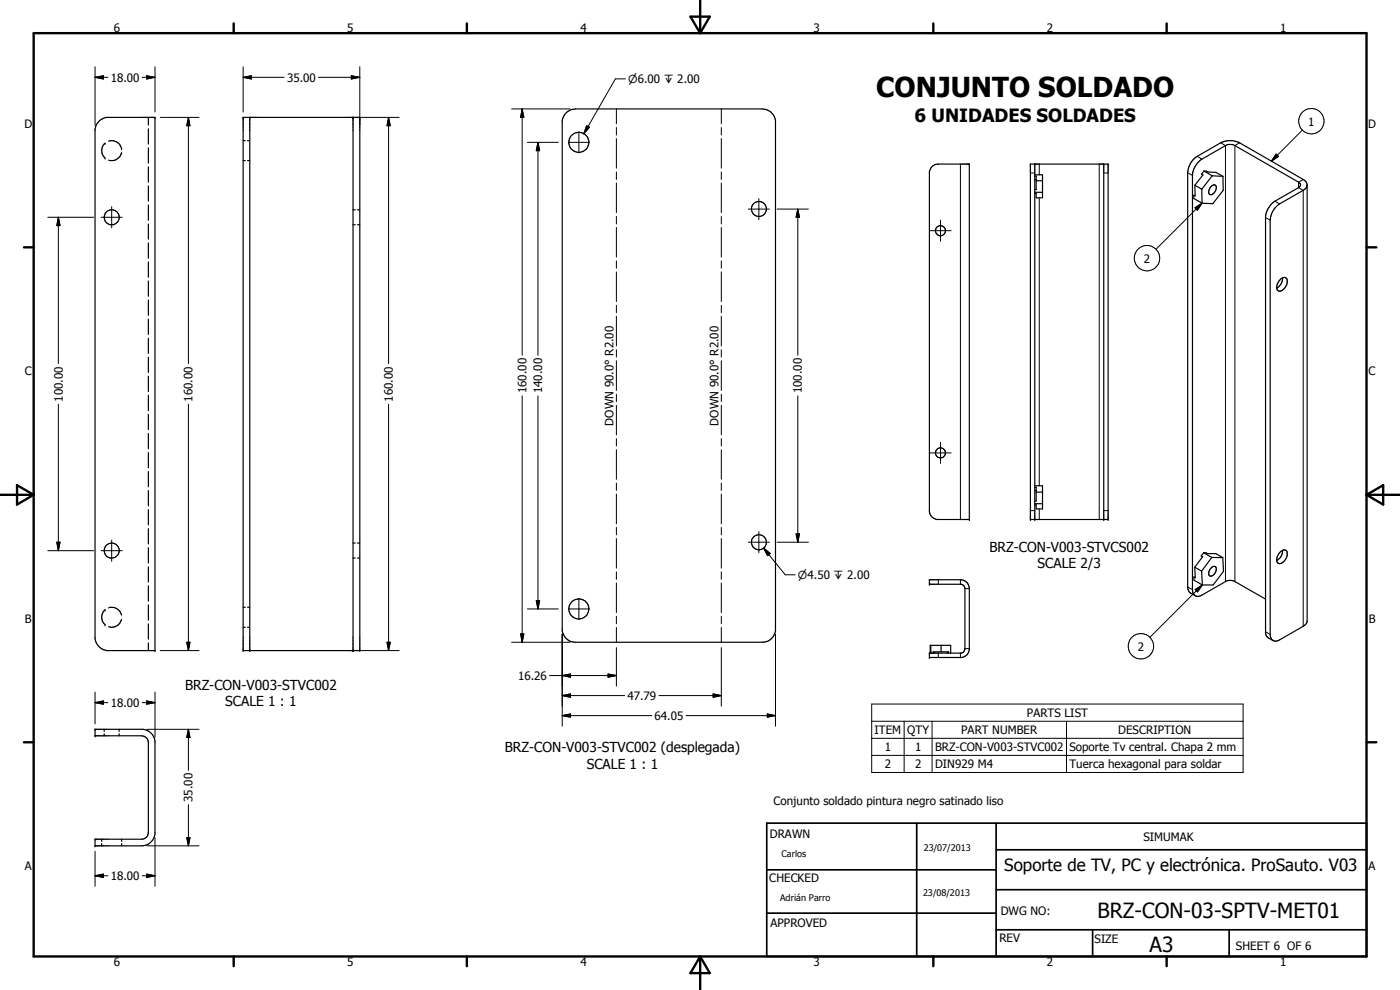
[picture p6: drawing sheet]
<svg xmlns="http://www.w3.org/2000/svg" width="420mm" height="297mm" viewBox="0 0 420 297" stroke-linecap="round" stroke-linejoin="round" font-family="sans-serif">
<g fill="none" stroke="#000" stroke-width=".35">
<path d="M29.9 36.2l1.2-.7 .9-.3h14.5v160h-14.5a4.2 4.2 0 0 1-3.5-3.5v-153l.5-1.4zM44.5 35.2v2.3M44.5 38.7v4.5M73 35.2h35v160h-35zM75 35.2v160M105.9 35.2v160M169.7 34.1l1.6-1.1 1.4-.3h56.1a4 4 0 0 1 3.9 3.5v153a4 4 0 0 1-3.9 3.5h-56.1a4 4 0 0 1-4-3.5v-153l.3-.9zM31.5 43a2.94 2.94 0 0 0 0 4.4M32.6 42.3a3.1 3.1 0 0 1 3.9 2.3M36.5 45.8a3.1 3.1 0 0 1-3.9 2.2M44.5 44.4v4.5M44.5 50.1v4.6"/>
<path d="M44.5 55.8v4.6M73 42.2h.6M73 48.2h.6M74.3 42.2h.7M74.3 48.2h.7M279.6 50.2l.9-.8 1.1-.2h9.3v106.7h-9.7l-1.6-.9-.7-1.4v-102.1zM309.2 49.2h23.4v106.7h-23.4zM310.5 49.2v106.7M310.5 52.5h2.4v6.9h-1.9v-1.3h-.5M310.5 52.8h.5v4.1h-.5M310.5 53.9h.5M310.5 57.7h2.4"/>
<path d="M311 54.2h1.9M331.2 49.2v106.7M358.6 55.6l.1 3.2-.4-.3v1.1l2.5 1.4M358.6 55.6l2.1 1.2M360.7 56.8l.1 4.2M361.3 51.3l-.7 .9 .4 .3-2.4 3.1M361.3 51.3l1.2 .3 2.4 .1 2.1 1.2M361.3 51.3l2.5 1.4M363.3 56.1l.8-.6h.4a1.47 1.47 0 0 1-.1 2.3 .9 .9 0 0 1-1.3 .5 .9 .9 0 0 1-.2-1.4zM363.8 52.7l3.2 .2M363.8 52.7l-3.1 4.1M367 52.9l.1 4.2-3.1 4-3.2-.1"/>
<path d="M392.3 55.5v130.8a1.81 1.81 0 0 1-1.2 1.6l-7.1 4.1a1.73 1.73 0 0 1-1.9 .2 1.73 1.73 0 0 1-.9-1.8v-124.3a6.3 6.3 0 0 1 2.8-4.9l7.1-4.1a1.73 1.73 0 0 0 1.2-1.6 1.73 1.73 0 0 0-1.2-1.7l-19.1-11a6.3 6.3 0 0 0-5.7 0l-7 4.1a6.4 6.4 0 0 0-2.9 4.9v124.3l.1 .7 .6 1 1.6 .9M44.5 61.5v4.6M44.5 67.2v4.6M44.5 72.9v4.6M44.5 78.6v4.6M105.9 67.4h.7M105.9 62.9h.7M107.3 67.4h.7M107.3 62.9h.7M44.5 84.3v4.6M44.5 90v4.6M44.5 95.8v4.5"/>
<path d="M384.1 84a1.21 1.21 0 0 1 1-.8 1.21 1.21 0 0 1 1.1 .5 2.93 2.93 0 0 1-2.4 3.6 1.93 1.93 0 0 1 0-3zM384.9 83.4a3.4 3.4 0 0 1-1.7 3M44.5 101.5v4.5M44.5 107.2v4.6M44.5 112.9v4.6M44.5 118.6v4.6M44.5 124.3v4.6M44.5 130v4.6M44.5 135.8v4.5M44.5 141.5v4.5M44.5 147.2v4.6M44.5 152.9v4.6"/>
<path d="M44.5 158.6v4.6M310.5 146.2h.5v4.1h-.5M310.5 145.8h2.4v6.9h-1.9v-1.2h-.5M310.5 147.2h.5M310.5 151.1h2.4M311 147.7h1.9M44.5 164.3v4.6M44.5 170.1v4.5M44.5 175.8v4.5M105.9 167.4h.7M105.9 162.9h.7M107.3 167.4h.7"/>
<path d="M107.3 162.9h.7M278.9 173.9h9.3a2.64 2.64 0 0 1 2.7 2.4v18.7a2.67 2.67 0 0 1-2.3 2.3h-9.7v-1.3h9.6l.7-.4 .4-1-.1-18.5-.3-.4-.7-.4h-9.6zM358.6 170.2l.1 3.2-.4-.3v1l2.5 1.4M358.6 170.2l2 1.2M360.6 171.4l.2 4.1M361.2 165.9l-.7 .9 .4 .2-2.3 3.2M361.2 165.9h.8l.4 .2h2.5l2.1 1.2M361.2 165.9l2.5 1.4M363.3 170.6l.8-.6a.78 .78 0 0 1 .9 .3 .78 .78 0 0 1-.1 .9 1.62 1.62 0 0 1-1.9 1.6 1.6 1.6 0 0 1 .3-2.2zM363.7 167.3h3.3M363.7 167.3l-3.1 4.1M367 167.3l.2 4.1-3.1 4.1h-3.3"/>
<path d="M379.8 179.7l-10.1-5.5-1.7 .2-7.3 4.2a1.74 1.74 0 0 1-2 .1 1.74 1.74 0 0 1-.8-1.8v-124.3a6.3 6.3 0 0 1 2.8-4.8l7.3-4.2 1.7-.3 20 11.4a.87 .87 0 0 1 .6 .8 .87 .87 0 0 1-.6 .8l-7.1 4.1a6.8 6.8 0 0 0-2.8 4.5l.1 125.6a3.2 3.2 0 0 0 2.1 1.7M384.3 165.5a1.14 1.14 0 0 1 1.5-.4 1.14 1.14 0 0 1 .5 1.5 2.66 2.66 0 0 1-2.6 2.4 2.48 2.48 0 0 1 .6-3.5zM384.9 165.1a3.4 3.4 0 0 1-1.7 3M31.5 183a2.99 2.99 0 0 0 0 4.5M32.6 182.4a3 3 0 0 1 3.9 2.2M36.5 185.8a3 3 0 0 1-3.9 2.2M44.5 181.5v4.6M44.5 187.2v4.6M44.5 192.9v2.3M73 188.2h.6M73 182.2h.6M74.3 188.2h.7"/>
<path d="M74.3 182.2h.7M279.3 195.6v.4M279.3 195.6l-.1-2h6.1v2.4M279.3 193.6v2.4M280.1 196v-.4h4.6v.4M280.2 195.6v.4M282.4 193.6v2M284.3 195.6v.4M284.6 195.6v.4M28.5 218.8h14.5a4.1 4.1 0 0 1 3.5 3.5v28a4.1 4.1 0 0 1-4 3.5h-14v-2h14a2 2 0 0 0 2-2v-27a2 2 0 0 0-2-2h-14zM31.3 218.8v.7M35.8 218.8v.7"/>
<path d="M31.3 220.1v.7M35.8 220.1v.7M30.5 251.8v.7M30.5 253.1v.7M36.5 251.8v.7M36.5 253.1v.7"/>
<circle cx="173.7" cy="42.7" r="2.99"/>
<circle cx="33.5" cy="65.2" r="2.25"/>
<circle cx="227.8" cy="62.7" r="2.25"/>
<circle cx="282.2" cy="69.2" r="1.49"/>
<circle cx="282.3" cy="135.9" r="1.49"/>
<circle cx="33.5" cy="165.2" r="2.25"/>
<circle cx="227.8" cy="162.7" r="2.25"/>
<circle cx="173.7" cy="182.7" r="3"/>
</g>
<g fill="none" stroke="#000" stroke-width=".3">
<path d="M28.5 23.2l2.5-.5v1zM28.5 23.2h3.9M28.5 20v17.6M42.7 23.2h3.8M44 22.7l2.5 .5-2.5 .5zM46.5 20v13.6M48.1 35.2h11.6M56.5 35.2l.5 2.5h-1zM56.5 35.2v73.9M73 23.2l2.5-.5v1zM73 23.2h12.3M73 20v13.6"/>
<path d="M95.6 23.2h12.4M105.4 22.7l2.6 .5-2.6 .5zM105.6 35.2h14.2M108 20v17.6M116.6 35.2l.5 2.5h-.9zM116.6 35.2v73.9M153.5 32.7h17.6M156.7 32.7l.5 2.5h-1zM156.7 32.7v73.9M173.7 39.5v6.4M176.1 37.7l.8 .5-1.7 1.9zM185 32.7v4.4"/>
<path d="M185 38.3v2.2M187.7 23.7h-3l-9.5 16.4M216.5 32.7v4.4M216.5 38.3v2.2M390.9 39l-9.3 9.3M158.3 42.7h9.2M161.4 42.7l.6 2.5h-1.1zM161.4 42.7v63.9M170.5 42.7h6.4M185 41.6v8.9M185 51.6v2.2M185 54.9v8.9"/>
<path d="M216.5 41.6v8.9M216.5 51.6v2.2M216.5 54.9v8.9M227.7 59.6v6.3M288.2 49.2v106.7M309.2 51.9h1.3M311.9 49.2v3.3M311.9 59.4v86.4M329.9 49.2v106.7M331.2 51.9h1.4M356.4 51.8l1.5 .8M359.3 46.9l1.4 .9"/>
<path d="M366.3 42.8l1.5 .9v130.8M372 42.8l-1.4 .9v130.8M383 46.2l.7 .7-2.1 1.4zM391.1 53.8l-1.4 .9v1.6l1.4 .8v130.8M14.3 65.2h13.8M17.5 65.2l.5 2.5h-1zM17.5 65.2v43.9M30.3 65.2h6.4M33.5 62v6.4M185 64.9v2.3M185 68.2v8.9M185 78.3v2.2"/>
<path d="M216.5 64.9v2.3M216.5 68.2v8.9M216.5 78.3v2.2M224.6 62.7h6.3M233.2 62.7h9.4M239.4 62.7l.5 2.5h-1zM239.4 62.7v43.9M279.1 69.2h6.3M282.3 66v6.4M358.6 62.4l2.2-1.4-1.4 2.1zM360.8 61l-13.9 13.8M379.8 65.3l1.4 .8"/>
<path d="M382.6 60.4l1.4 .8M185 81.6v8.9M185 91.6v2.2M185 94.9v8.9M216.5 81.6v8.9M216.5 91.6v2.2M216.5 94.9v8.9M156.7 118.8v73.9M161.4 118.8v63.9M185 104.9v2.2M185 108.2v8.9M185 118.3v2.2"/>
<path d="M216.5 104.9v2.2M216.5 108.2v8.9M216.5 118.3v2.2M239.4 118.8v43.9M17.5 121.3v43.9M56.5 121.3v73.9M116.6 121.3v73.9M185 121.6v8.9M185 131.6v2.2M185 134.9v8.9M216.5 121.6v8.9M216.5 131.6v2.2"/>
<path d="M216.5 134.9v8.9M279.1 135.9h6.3M282.3 132.7v6.4M185 144.9v2.3M185 148.3v8.8M185 158.2v2.3M216.5 144.9v2.3M216.5 148.3v8.8M216.5 158.2v2.3M227.7 159.5v6.4M309.2 153.2h1.3M311.9 152.7v3.2"/>
<path d="M331.2 153.2h1.4M14.3 165.2h13.8M17 162.7h1l-.5 2.5zM30.3 165.2h6.4M33.5 162.1v6.3M173.7 179.5v6.4M185 161.6v8.9M185 171.6v2.2M185 174.9v8.9M216.5 161.6v8.9M216.5 171.6v2.2M216.5 174.9v8.9"/>
<path d="M224.6 162.7h6.3M229.2 164.5l2 1.6-.8 .6zM229.2 164.5l6.5 8h3M233.2 162.7h9.4M238.9 160.2h1l-.5 2.5zM281.6 173.9v1.4M288.2 173.9v1.4M289.6 176.6h1.3M356.4 176.1l1.5 .8M358.7 176.9l2.1-1.4-1.4 2.1zM360.8 175.5l-15.7 15.7M48.1 195.2h11.6"/>
<path d="M56 192.7h1l-.5 2.5zM105.6 195.2h14.2M116.2 192.7h.9l-.5 2.5zM153.5 192.7h17.6M156.2 190.2h1l-.5 2.5zM158.3 182.7h9.2M160.9 180.2h1.1l-.6 2.5zM168.7 190.3v27.6M170.5 182.7h6.4M185 184.9v2.3M185 188.3v4.4M185 194.3v11.6"/>
<path d="M216.5 184.9v2.3M216.5 188.3v4.4M216.5 194.3v17.6M232.7 190.3v27.6M281.6 196v1.3M288.2 196v1.3M289.6 194.6h1.3M379.8 189.5l1.4 .9M28.5 210.8l2.5-.5v1zM28.5 207.6v9.6M28.5 210.8h3.9M42.7 210.8h3.8"/>
<path d="M44 210.3l2.5 .5-2.5 .5zM44.1 218.8h15.6M46.5 207.6v13.6M56.5 218.8l.5 2.5h-1zM56.5 218.8v12.3M164.9 202.7h20.1M168.7 202.7l2.5-.5v1zM168.7 208.7l2.5-.5v1zM168.7 214.7l2.5-.5v1zM168.7 208.7h18.8M168.7 214.7h26.9M182.5 202.2l2.5 .5-2.5 .5z"/>
<path d="M197.8 208.7h18.7M205.9 214.7h26.8M214 208.2l2.5 .5-2.5 .5zM230.3 214.2l2.4 .5-2.4 .5zM261.6 211.2h111.5v20.6h-111.5zM261.6 216.4h111.5M271.3 216.4v15.4M279.7 216.4v15.4M320.1 216.4v15.4M261.6 221.5h111.5M261.6 226.7h111.5M28.5 255.4v10.5"/>
<path d="M44.1 253.8h15.6M46.5 251.4v14.5M56 251.3h1l-.5 2.5zM56.5 241.4v12.4M28.5 262.8l2.5-.5v1zM28.5 262.8h3.9M42.7 262.8h3.8M44 262.3l2.5 .5-2.5 .5z"/>
<circle cx="393.6" cy="36.3" r="3.8"/>
<circle cx="344.2" cy="77.5" r="3.8"/>
<circle cx="342.4" cy="193.9" r="3.8"/>
</g>
<g fill="#000">
<circle cx="46.5" cy="35.2" r=".18"/>
<circle cx="73" cy="35.2" r=".18"/>
<circle cx="75" cy="35.2" r=".18"/>
<circle cx="105.9" cy="35.2" r=".18"/>
<circle cx="108" cy="35.2" r=".18"/>
<circle cx="31.5" cy="43" r=".18"/>
<circle cx="31.5" cy="47.4" r=".18"/>
<circle cx="36.5" cy="44.6" r=".18"/>
<circle cx="36.5" cy="45.8" r=".18"/>
<circle cx="290.9" cy="49.2" r=".18"/>
<circle cx="290.9" cy="155.9" r=".18"/>
<circle cx="309.2" cy="155.9" r=".18"/>
<circle cx="310.5" cy="155.9" r=".18"/>
<circle cx="331.2" cy="155.9" r=".18"/>
<circle cx="332.6" cy="155.9" r=".18"/>
<circle cx="278.9" cy="173.9" r=".18"/>
<circle cx="278.9" cy="175.3" r=".18"/>
<circle cx="31.5" cy="187.5" r=".18"/>
<circle cx="31.5" cy="183" r=".18"/>
<circle cx="46.5" cy="195.2" r=".18"/>
<circle cx="73" cy="195.2" r=".18"/>
<circle cx="75" cy="195.2" r=".18"/>
<circle cx="105.9" cy="195.2" r=".18"/>
<circle cx="108" cy="195.2" r=".18"/>
<circle cx="278.9" cy="196" r=".18"/>
<circle cx="278.9" cy="197.3" r=".18"/>
<circle cx="28.5" cy="218.8" r=".18"/>
<circle cx="28.5" cy="220.8" r=".18"/>
<circle cx="28.5" cy="251.8" r=".18"/>
<circle cx="28.5" cy="253.8" r=".18"/>
</g>
<g fill="none" stroke="#000" stroke-width=".71">
<path d="M10.1 9.9h400v277.1h-400zM70.1 7v2.9M140.1 7v2.9M207.2 5h5.8l-2.9 4.9zM210.1 0v9.9M280.1 7v2.9M350.1 7v2.9M7.2 74.2h2.9M410.1 74.2h3M.1 148.5h10M5.1 145.6l5 2.9-5 2.9zM410.1 148.5h10"/>
<path d="M410.1 148.5l5-2.9v5.8zM7.2 222.7h2.9M410.1 222.7h3M70.1 287v2.9M140.1 287v2.9M210.1 287v10M210.1 287l2.9 5h-5.8zM280.1 287v2.9M350.1 287v2.9"/>
</g>
<path d="M230.1 247h180v40h-180zM275.1 247v40M298.9 255h111.2M298.9 247v40M230.1 274h68.8M230.1 261h68.8M298.9 279h111.2M298.9 267h111.2M327.9 279v8M368.9 279v8" fill="none" stroke="#000" stroke-width=".51"/>
<g fill="#000">
<path d="M28.5 23.2l2.5-.5v1zM44 22.7l2.5 .5-2.5 .5zM56.5 35.2l.5 2.5h-1zM73 23.2l2.5-.5v1zM105.4 22.7l2.6 .5-2.6 .5zM116.6 35.2l.5 2.5h-.9zM156.7 32.7l.5 2.5h-1zM176.1 37.7l.8 .5-1.7 1.9zM161.4 42.7l.6 2.5h-1.1zM383 46.2l.7 .7-2.1 1.4zM17.5 65.2l.5 2.5h-1zM239.4 62.7l.5 2.5h-1z"/>
<path d="M358.6 62.4l2.2-1.4-1.4 2.1zM17 162.7h1l-.5 2.5zM229.2 164.5l2 1.6-.8 .6zM238.9 160.2h1l-.5 2.5zM358.7 176.9l2.1-1.4-1.4 2.1zM56 192.7h1l-.5 2.5zM116.2 192.7h.9l-.5 2.5zM156.2 190.2h1l-.5 2.5zM160.9 180.2h1.1l-.6 2.5zM28.5 210.8l2.5-.5v1zM44 210.3l2.5 .5-2.5 .5zM168.7 202.7l2.5-.5v1z"/>
<path d="M168.7 208.7l2.5-.5v1zM168.7 214.7l2.5-.5v1zM182.5 202.2l2.5 .5-2.5 .5zM214 208.2l2.5 .5-2.5 .5zM230.3 214.2l2.4 .5-2.4 .5zM56.5 218.8l.5 2.5h-1zM56 251.3h1l-.5 2.5zM28.5 262.8l2.5-.5v1zM44 262.3l2.5 .5-2.5 .5z"/>
</g>
<text font-size="8.2" x="263" y="29.1">CONJUNTO SOLDADO</text>
<g font-size="6.3">
<text x="329.4" y="275.4">BRZ-CON-03-SPTV-MET01</text>
<text x="345" y="285.6">A3</text>
</g>
<text font-size="5.5" x="274.4" y="36.5">6 UNIDADES SOLDADES</text>
<text font-size="5.1" x="301.4" y="261.3">Soporte de TV, PC y electrónica. ProSauto. V03</text>
<g font-size="4.1">
<text x="297" y="165.5">BRZ-CON-V003-STVCS002</text>
<text x="311.4" y="170.4">SCALE 2/3</text>
<text x="55.5" y="207.1">BRZ-CON-V003-STVC002</text>
<text x="67.6" y="212">SCALE 1 : 1</text>
<text x="151.5" y="225.8">BRZ-CON-V003-STVC002 (desplegada)</text>
<text x="176.1" y="230.7">SCALE 1 : 1</text>
</g>
<g font-size="3.5">
<text x="34.2" y="9.6">6</text>
<text x="104.2" y="9.6">5</text>
<text x="174.2" y="9.6">4</text>
<text x="244.2" y="9.6">3</text>
<text x="314.2" y="9.6">2</text>
<text x="384.2" y="9.6">1</text>
<text x="33.2" y="24.5">18.00</text>
<text x="86.1" y="24.5">35.00</text>
<text x="7.3" y="38.4">D</text>
<text x="392.6" y="37.7">1</text>
<text x="410.6" y="38.4">D</text>
<text x="343.3" y="78.8">2</text>
<text x="7.4" y="112.6">C</text>
<text x="410.7" y="112.6">C</text>
<text x="158" y="118" transform="rotate(-90 158 118)">160.00</text>
<text x="162.8" y="118" transform="rotate(-90 162.8 118)">140.00</text>
<text x="240.7" y="118" transform="rotate(-90 240.7 118)">100.00</text>
<text x="18.8" y="120.5" transform="rotate(-90 18.8 120.5)">100.00</text>
<text x="57.8" y="120.5" transform="rotate(-90 57.8 120.5)">160.00</text>
<text x="117.9" y="120.5" transform="rotate(-90 117.9 120.5)">160.00</text>
<text x="184.1" y="127.7" transform="rotate(-90 184.1 127.7)">DOWN 90.0° R2.00</text>
<text x="215.6" y="127.7" transform="rotate(-90 215.6 127.7)">DOWN 90.0° R2.00</text>
<text x="7.4" y="186.9">B</text>
<text x="410.8" y="186.9">B</text>
<text x="341.4" y="195.2">2</text>
<text x="155.5" y="204">16.26</text>
<text x="188.3" y="210">47.79</text>
<text x="33.2" y="212.1">18.00</text>
<text x="196.4" y="216">64.05</text>
<text x="308.2" y="215.1">PARTS LIST</text>
<text x="262.5" y="220.2">ITEM</text>
<text x="272.3" y="220.3">QTY</text>
<text x="288.5" y="220.2">PART NUMBER</text>
<text x="335.6" y="220.3">DESCRIPTION</text>
<text x="265.5" y="225.4">1</text>
<text x="274.6" y="225.4">1</text>
<text x="280.6" y="225.4">BRZ-CON-V003-STVC002</text>
<text x="321" y="225.4">Soporte Tv central. Chapa 2 mm</text>
<text x="265.5" y="230.5">2</text>
<text x="274.6" y="230.5">2</text>
<text x="280.6" y="230.5">DIN929 M4</text>
<text x="321" y="230.5">Tuerca hexagonal para soldar</text>
<text x="57.8" y="240.7" transform="rotate(-90 57.8 240.7)">35.00</text>
<text x="232.1" y="241.6">Conjunto soldado pintura negro satinado liso</text>
<text x="231" y="251.5">DRAWN</text>
<text x="343.1" y="252.3">SIMUMAK</text>
<text x="7.4" y="261.1">A</text>
<text x="410.7" y="261.1">A</text>
<text x="33.2" y="264">18.00</text>
<text x="230.9" y="264.6">CHECKED</text>
<text x="300.3" y="274.5">DWG NO:</text>
<text x="231.3" y="278.3">APPROVED</text>
<text x="299.9" y="282.6">REV</text>
<text x="328.5" y="283.1">SIZE</text>
<text x="370.9" y="285.1">SHEET 6 OF 6</text>
<text x="34.2" y="289.9">6</text>
<text x="104.2" y="289.9">5</text>
<text x="174.2" y="289.9">4</text>
<text x="244.2" y="289.9">3</text>
<text x="314.2" y="289.9">2</text>
<text x="384.2" y="289.9">1</text>
</g>
<g font-size="3.3">
<text x="188.5" y="25">n6.00 x 2.00</text>
<text x="239.5" y="173.8">n4.50 x 2.00</text>
</g>
<g font-size="2.7">
<text x="234.5" y="257.1">Carlos</text>
<text x="277.2" y="255.3">23/07/2013</text>
<text x="277" y="268.7">23/08/2013</text>
<text x="234.1" y="270.3">Adrián Parro</text>
</g>
</svg>
